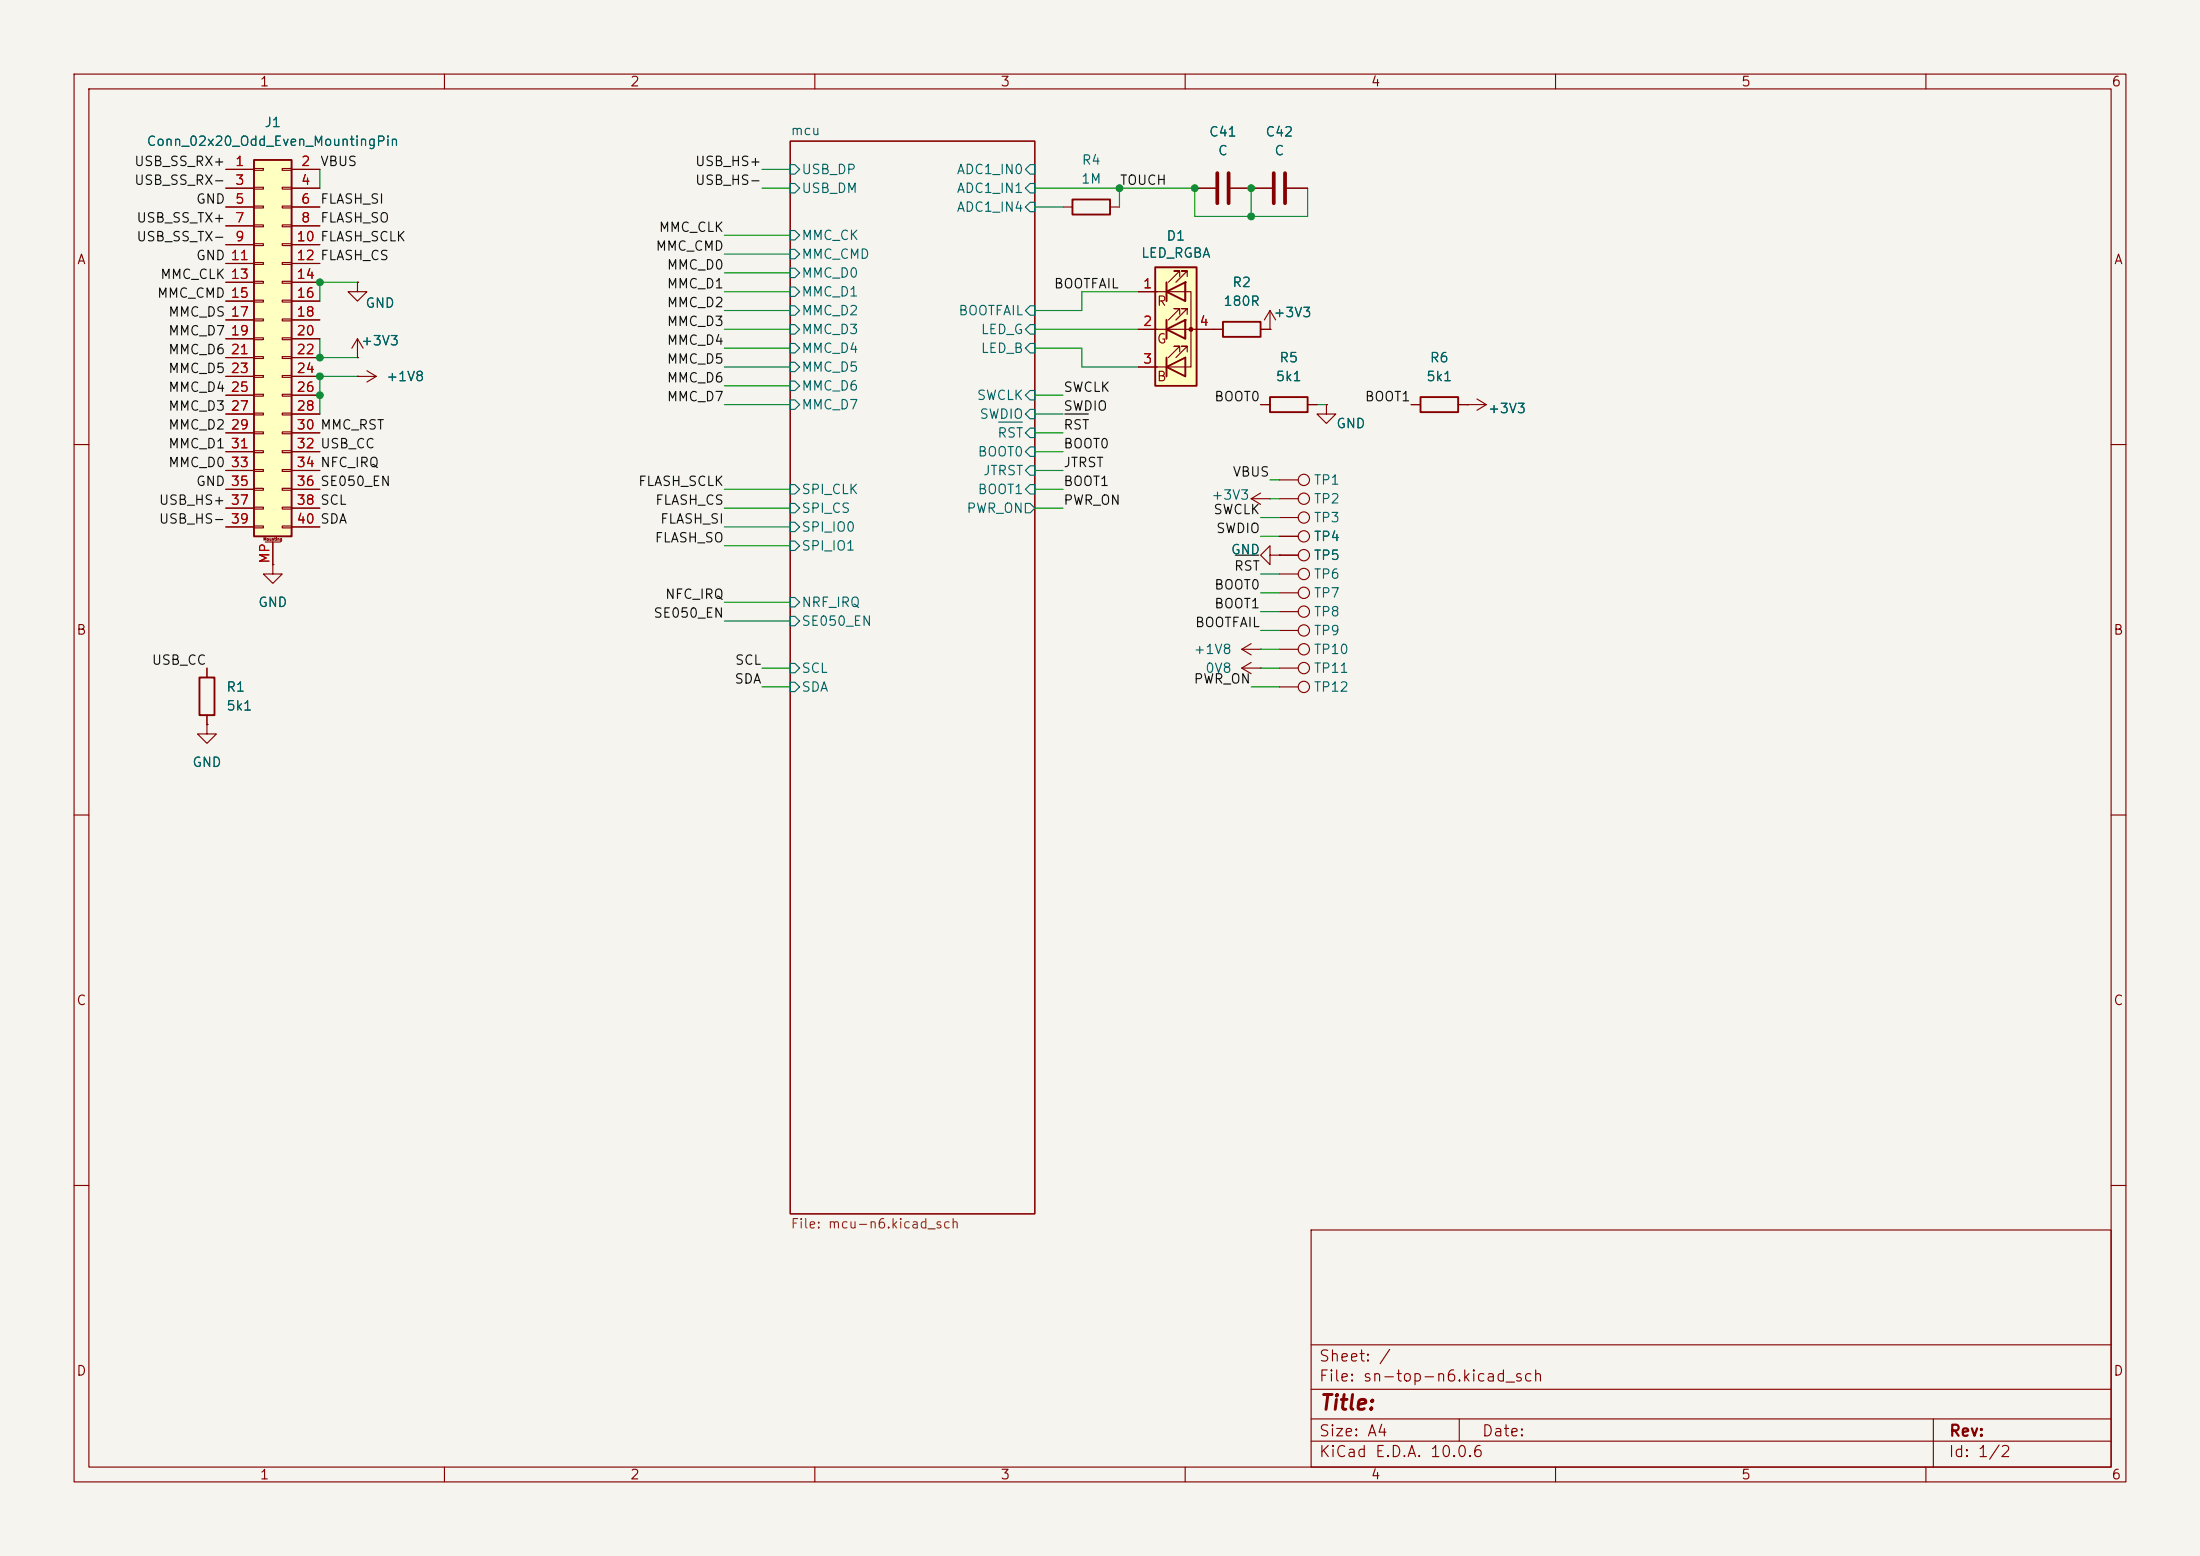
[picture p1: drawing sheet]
<svg xmlns="http://www.w3.org/2000/svg" width="297mm" height="210mm" viewBox="0 0 297 210" stroke-linecap="round" stroke-linejoin="round" font-family="sans-serif">
<path d="M0 0h297v210h-297z" fill="#f5f4ef" stroke="#f5f4ef" stroke-width=".14"/>
<g fill="none" stroke="#840000" stroke-width=".15">
<path d="M10 10h277v190h-277zM12 12h273v186h-273zM60 10v2M106.7 19.1h33v144.7h-33zM110 10v2M160 10v2M210 10v2M260 10v2M48.3 50.8h.1M48.3 50.8h2.5M49.5 50l1.3 .8M50.8 50.8l-1.3 .8"/>
<path d="M170.2 54.6h1.2M171.4 44.5h.1M171.4 41.9l-.7 1.3M171.4 41.9l.8 1.3M171.4 41.9v2.6M176.5 54.6h1.3M179.1 54.6v1.3h1.2l-1.2 1.3-1.3-1.3h1.3M179.1 54.6h.1M190.5 54.6h1.3M196.8 54.6h3.9M198.1 54.6h.1M199.4 53.8l1.3 .8"/>
<path d="M200.7 54.6l-1.3 .8M10 60h2M36.8 76.2v1.3h1.3l-1.3 1.2-1.2-1.2h1.2M36.8 76.2h.1M168.9 67.3l1.3 .8M168.9 67.3h2.5M170.2 66.5l-1.3 .8M171.4 74.9v-1.2l-1.2 1.2 1.2 1.3v-1.3h1.3M171.4 67.3h.1M172.7 74.9h.1M172.7 72.4h2.6M172.7 67.3h2.6"/>
<path d="M172.7 74.9h2.6M172.7 77.5h2.6M172.7 69.9h2.6M172.7 64.8h2.6M285 60h2M167.6 87.6h2.6M167.6 90.2h2.6M167.6 90.2l1.3 .7M167.6 87.6l1.3 .8M168.9 89.4l-1.3 .8M168.9 86.9l-1.3 .7M170.2 90.2h.1"/>
<path d="M170.2 87.6h.1M172.7 87.6h2.6M172.7 92.7h2.6M172.7 90.2h2.6M172.7 85.1h2.6M172.7 82.6h2.6M172.7 80h2.6M10 110h2M285 110h2M10 160h2M177 166h108v32h-108zM285 160h2"/>
<path d="M60 198v2M110 198v2M160 198v2M177 194.5h108M177 191.5h108M177 187.5h108M177 181.5h108M197 191.5v3M210 198v2M260 198v2M261 191.5v6.5"/>
<circle cx="176" cy="67.3" r=".76"/>
<circle cx="176" cy="72.4" r=".76"/>
<circle cx="176" cy="64.8" r=".76"/>
<circle cx="176" cy="74.9" r=".76"/>
<circle cx="176" cy="77.5" r=".76"/>
<circle cx="176" cy="69.8" r=".76"/>
<circle cx="176" cy="92.7" r=".76"/>
<circle cx="176" cy="90.2" r=".76"/>
<circle cx="176" cy="87.6" r=".76"/>
<circle cx="176" cy="85.1" r=".76"/>
<circle cx="176" cy="82.5" r=".76"/>
<circle cx="176" cy="80" r=".76"/>
</g>
<g fill="none" stroke="#006464" stroke-width=".15">
<path d="M106.7 24.8h.6l.6 .6-.6 .6h-.6zM106.7 22.2h.6l.6 .7-.6 .6h-.6zM106.7 31.1h.6l.6 .7-.6 .6h-.6zM106.7 33.7h.6l.6 .6-.6 .6h-.6zM106.7 36.2h.6l.6 .6-.6 .7h-.6zM106.7 38.7h.6l.6 .7-.6 .6h-.6zM139.1 22.2h.6v1.3h-.6l-.7-.6zM139.1 24.8h.6v1.2h-.6l-.7-.6zM139.1 27.3h.6v1.3h-.6l-.7-.7zM106.7 41.3h.6l.6 .6-.6 .6h-.6zM106.7 43.8h.6l.6 .7-.6 .6h-.6zM106.7 46.4h.6l.6 .6-.6 .6h-.6z"/>
<path d="M106.7 48.9h.6l.6 .6-.6 .7h-.6zM106.7 51.4h.6l.6 .7-.6 .6h-.6zM106.7 54h.6l.6 .6-.6 .6h-.6zM134.8 57h3.2M139.1 41.3h.6v1.2h-.6l-.7-.6zM139.1 46.4h.6v1.2h-.6l-.7-.6zM139.1 43.8h.6v1.3h-.6l-.7-.6zM139.1 52.7h.6v1.3h-.6l-.7-.7zM139.1 55.2h.6v1.3h-.6l-.7-.6zM139.1 57.8h.6v1.3h-.6l-.7-.7zM106.7 65.4h.6l.6 .6-.6 .7h-.6zM106.7 67.9h.6l.6 .7-.6 .6h-.6z"/>
<path d="M106.7 70.5h.6l.6 .6-.6 .7h-.6zM106.7 73h.6l.6 .7-.6 .6h-.6zM138.4 67.9h.7l.6 .7-.6 .6h-.7zM139.1 60.3h.6v1.3h-.6l-.7-.6zM139.1 62.9h.6v1.2h-.6l-.7-.6zM139.1 65.4h.6v1.3h-.6l-.7-.7zM106.7 80.6h.6l.6 .7-.6 .6h-.6zM106.7 83.2h.6l.6 .6-.6 .7h-.6zM106.7 89.5h.6l.6 .7-.6 .6h-.6zM106.7 92.1h.6l.6 .6-.6 .6h-.6z"/>
</g>
<path d="M171.4 53.6h5.1v2h-5.1zM191.8 53.6h5v2h-5z" fill="none" stroke="#840000" stroke-width=".25"/>
<path d="M34.3 21.6h5.1v50.8h-5.1z" fill="#ffffc2"/>
<path d="M34.3 21.6h5.1v50.8h-5.1z" fill="none" stroke="#840000" stroke-width=".25"/>
<g fill="none" stroke="#840000" stroke-width=".15">
<path d="M30.5 22.9h3.8M30.5 25.4h3.8M30.5 27.9h3.8M30.5 30.5h3.8M30.5 33h3.8M30.5 35.6h3.8M30.5 38.1h3.8M34.3 22.7h1.3v.3h-1.3zM34.3 25.3h1.3v.2h-1.3zM34.3 27.8h1.3v.3h-1.3zM34.3 30.4h1.3v.2h-1.3zM34.3 32.9h1.3v.2h-1.3z"/>
<path d="M34.3 35.4h1.3v.3h-1.3zM34.3 38h1.3v.2h-1.3zM38.1 22.7h1.3v.3h-1.3zM38.1 25.3h1.3v.2h-1.3zM38.1 27.8h1.3v.3h-1.3zM38.1 30.4h1.3v.2h-1.3zM38.1 32.9h1.3v.2h-1.3zM38.1 35.4h1.3v.3h-1.3zM38.1 38h1.3v.2h-1.3zM39.4 22.9h3.8M39.4 25.4h3.8M39.4 27.9h3.8"/>
<path d="M39.4 30.5h3.8M39.4 33h3.8M39.4 35.6h3.8M39.4 38.1h3.8M48.3 38.1v1.3h1.2l-1.2 1.2-1.3-1.2h1.3M48.3 38.1h.1M30.5 40.6h3.8M30.5 43.2h3.8M30.5 45.7h3.8M30.5 48.3h3.8M30.5 50.8h3.8M30.5 53.3h3.8"/>
<path d="M30.5 55.9h3.8M30.5 58.4h3.8M34.3 40.5h1.3v.3h-1.3zM34.3 43.1h1.3v.2h-1.3zM34.3 45.6h1.3v.2h-1.3zM34.3 48.1h1.3v.3h-1.3zM34.3 50.7h1.3v.2h-1.3zM34.3 53.2h1.3v.3h-1.3zM34.3 55.8h1.3v.2h-1.3zM34.3 58.3h1.3v.2h-1.3zM38.1 40.5h1.3v.3h-1.3zM38.1 43.1h1.3v.2h-1.3z"/>
<path d="M38.1 45.6h1.3v.2h-1.3zM38.1 48.1h1.3v.3h-1.3zM38.1 50.7h1.3v.2h-1.3zM38.1 53.2h1.3v.3h-1.3zM38.1 55.8h1.3v.2h-1.3zM38.1 58.3h1.3v.2h-1.3zM39.4 40.6h3.8M39.4 43.2h3.8M39.4 45.7h3.8M39.4 48.3h3.8M39.4 50.8h3.8M39.4 53.3h3.8"/>
<path d="M39.4 55.9h3.8M39.4 58.4h3.8M48.3 48.3h.1M48.3 45.7l-.8 1.3M48.3 45.7l.7 1.3M48.3 45.7v2.6M30.5 61h3.8M30.5 63.5h3.8M30.5 66h3.8M30.5 68.6h3.8M30.5 71.1h3.8M34.3 60.8h1.3v.3h-1.3z"/>
<path d="M34.3 63.4h1.3v.2h-1.3zM34.3 65.9h1.3v.3h-1.3zM34.3 68.5h1.3v.2h-1.3zM34.3 71h1.3v.2h-1.3zM35.8 73.2h2M36.8 73.2v3M38.1 60.8h1.3v.3h-1.3zM38.1 63.4h1.3v.2h-1.3zM38.1 65.9h1.3v.3h-1.3zM38.1 68.5h1.3v.2h-1.3zM38.1 71h1.3v.2h-1.3zM39.4 61h3.8"/>
<path d="M39.4 63.5h3.8M39.4 66h3.8M39.4 68.6h3.8M39.4 71.1h3.8"/>
</g>
<path d="M156 36.1h5.5v16h-5.5z" fill="#ffffc2"/>
<path d="M144.8 26.9h5.1v2.1h-5.1zM156 36.1h5.5v16h-5.5zM157.5 39.4l2.5-1.3v2.5zM157.5 38.1v2.5M157.5 44.5l2.5-1.3v2.5zM157.5 49.5l2.5-1.2v2.5zM157.5 43.2v2.5M157.5 48.3v2.5M165.1 43.4h5.1v2.1h-5.1zM26.9 91.4h2.1v5.1h-2.1z" fill="none" stroke="#840000" stroke-width=".25"/>
<g fill="none" stroke="#840000" stroke-width=".15">
<path d="M30.5 25.4h3.8M30.5 27.9h3.8M30.5 22.9h3.8M30.5 30.5h3.8M30.5 33h3.8M30.5 35.6h3.8M30.5 38.1h3.8M39.4 25.4h3.8M39.4 27.9h3.8M39.4 22.9h3.8M39.4 30.5h3.8M39.4 33h3.8"/>
<path d="M39.4 35.6h3.8M39.4 38.1h3.8M48.3 38.1h.1M143.5 27.9h1.3M149.9 27.9h1.2M153.7 39.4h7.1v10.1h-7.1M157.5 38.1v2.5M159.3 37.3v-.7h-.8h.8l-1.6 1.5M160 38.1h.1M160 38.1v2.5zM160.3 37.3v-.7h-.8h.8l-1.6 1.5M161.3 25.4h2.8"/>
<path d="M166.1 25.4h5.6M173.7 25.4h2.8M30.5 40.6h3.8M30.5 43.2h3.8M30.5 45.7h3.8M30.5 48.3h3.8M30.5 50.8h3.8M30.5 53.3h3.8M30.5 55.9h3.8M30.5 58.4h3.8M39.4 40.6h3.8M39.4 43.2h3.8"/>
<path d="M39.4 45.7h3.8M39.4 48.3h3.8M39.4 50.8h3.8M39.4 53.3h3.8M39.4 55.9h3.8M39.4 58.4h3.8M48.3 50.8h.1M48.3 48.3h.1M153.7 44.5h11.4M157.5 43.2v2.5M159.3 42.4v-.7h-.8h.8l-1.6 1.5M159.3 47.5v-.8h-.8h.8l-1.6 1.6"/>
<path d="M160 43.2h.1M160 43.2v2.5zM160.3 42.4v-.7h-.8h.8l-1.6 1.5M160.3 47.5v-.8h-.8h.8l-1.6 1.6M170.2 44.5h1.2M170.2 54.6h1.2M171.4 44.5h.1M176.5 54.6h1.3M179.1 54.6h.1M190.5 54.6h1.3M196.8 54.6h1.3M198.1 54.6h.1"/>
<path d="M30.5 61h3.8M30.5 63.5h3.8M30.5 66h3.8M30.5 68.6h3.8M30.5 71.1h3.8M36.8 76.2h.1M36.8 73.2v3M39.4 61h3.8M39.4 63.5h3.8M39.4 66h3.8M39.4 68.6h3.8M39.4 71.1h3.8"/>
<path d="M172.7 74.9h.1M172.7 72.4h2.6M172.7 74.9h2.6M27.9 97.8v1.3h1.3l-1.3 1.2-1.2-1.2h1.2M27.9 97.8h.1M27.9 90.2v1.2M27.9 96.5v1.3"/>
</g>
<circle cx="160.8" cy="44.4" r=".25" fill="#840000" stroke="#840000" stroke-width=".15"/>
<path d="M164.3 23.4v4M165.9 23.4v4M172 23.4v4M173.5 23.4v4" fill="none" stroke="#840000" stroke-width=".51"/>
<path d="M143.7 55.9h3.2M166.8 74.9h3.2" fill="none" stroke="#0f0f0f" stroke-width=".15"/>
<g fill="none" stroke="#009600" stroke-width=".15">
<path d="M43.2 22.9v2.5M48.3 38.1h-5.1v2.5M97.8 31.8h8.9M97.8 34.3h8.9M97.8 39.4h8.9M97.8 36.8h8.9M102.9 25.4h3.8M102.9 22.9h3.8M139.7 25.4h21.6v3.8h15.2v-3.8M139.7 27.9h3.8M151.1 25.4v2.5M153.7 39.4h-7.7v2.5h-6.3"/>
<path d="M168.9 25.4v3.8M43.2 45.7v2.6h5.1M48.3 50.8h-5.1v5.1M97.8 49.5h8.9M97.8 41.9h8.9M97.8 44.5h8.9M97.8 47h8.9M97.8 54.6h8.9M97.8 52.1h8.9M139.7 47h6.3v2.5h7.7M139.7 53.3h3.8M139.7 44.5h14"/>
<path d="M139.7 55.9h3.8M139.7 58.4h3.8M177.8 54.6h1.3M97.8 66h8.9M97.8 73.7h8.9M97.8 68.6h8.9M97.8 71.1h8.9M139.7 61h3.8M139.7 66h3.8M139.7 63.5h3.8M139.7 68.6h3.8M170.2 72.4h2.5"/>
<path d="M170.2 69.9h2.5M170.2 77.5h2.5M171.4 67.3h1.3M171.4 64.8h1.3M97.8 81.3h8.9M97.8 83.8h8.9M102.9 92.7h3.8M102.9 90.2h3.8M168.9 92.7h3.8M170.2 87.6h2.5M170.2 90.2h2.5M170.2 82.6h2.5"/>
<path d="M170.2 80h2.5M170.2 85.1h2.5"/>
</g>
<g fill="#009600" stroke="#009600" stroke-width=".14">
<circle cx="161.3" cy="25.4" r=".46"/>
<circle cx="151.1" cy="25.4" r=".46"/>
<circle cx="168.9" cy="29.2" r=".46"/>
<circle cx="168.9" cy="25.4" r=".46"/>
<circle cx="43.2" cy="48.3" r=".46"/>
<circle cx="43.2" cy="50.8" r=".46"/>
<circle cx="43.2" cy="53.3" r=".46"/>
<circle cx="43.2" cy="38.1" r=".46"/>
</g>
<text font-size="2" fill="#840000" x="178" y="190.8">Title:</text>
<g font-size="1.5" fill="#840000">
<text x="178" y="184.1">Sheet: /</text>
<text x="178" y="186.8">File: sn-top-n6.kicad_sch</text>
<text x="178" y="197">KiCad E.D.A. 10.0.6</text>
<text x="178" y="194.2">Size: A4</text>
<text x="200" y="194.2">Date:</text>
<text x="263" y="197">Id: 1/2</text>
<text x="263" y="194.2">Rev:</text>
</g>
<g font-size="1.3" fill="#840000">
<text x="35" y="12">1</text>
<text x="85" y="12">2</text>
<text x="135" y="12">3</text>
<text x="185" y="12">4</text>
<text x="235" y="12">5</text>
<text x="285" y="12">6</text>
<text x="10.3" y="36">A</text>
<text x="285.3" y="36">A</text>
<text x="156.1" y="41.6">R</text>
<text x="156.1" y="46.7">G</text>
<text x="156.1" y="51.8">B</text>
<text x="10.2" y="86">B</text>
<text x="285.2" y="86">B</text>
<text x="10.2" y="136">C</text>
<text x="285.2" y="136">C</text>
<text x="10.2" y="186">D</text>
<text x="285.2" y="186">D</text>
<text x="35" y="200">1</text>
<text x="85" y="200">2</text>
<text x="135" y="200">3</text>
<text x="185" y="200">4</text>
<text x="235" y="200">5</text>
<text x="285" y="200">6</text>
</g>
<g font-size="1.3" fill="#006464">
<text x="35.6" y="17.5">J1</text>
<text x="19.7" y="20">Conn_02x20_Odd_Even_MountingPin</text>
<text x="106.7" y="18.6">mcu</text>
<text x="108.1" y="23.8">USB_DP</text>
<text x="129.1" y="23.8">ADC1_IN0</text>
<text x="146" y="22.6">R4</text>
<text x="163.1" y="18.7">C41</text>
<text x="164.3" y="21.3">C</text>
<text x="170.7" y="18.7">C42</text>
<text x="172" y="21.3">C</text>
<text x="108.1" y="26.4">USB_DM</text>
<text x="129.1" y="26.4">ADC1_IN1</text>
<text x="129.1" y="28.9">ADC1_IN4</text>
<text x="145.9" y="25.1">1M</text>
<text x="108.1" y="32.7">MMC_CK</text>
<text x="108.1" y="35.3">MMC_CMD</text>
<text x="154" y="35.1">LED_RGBA</text>
<text x="157.4" y="32.8">D1</text>
<text x="49.2" y="41.9">GND</text>
<text x="108.1" y="37.8">MMC_D0</text>
<text x="108.1" y="40.3">MMC_D1</text>
<text x="165.1" y="41.6">180R</text>
<text x="166.3" y="39.1">R2</text>
<text x="48.6" y="46.9">+3V3</text>
<text x="108.1" y="42.9">MMC_D2</text>
<text x="108.1" y="45.4">MMC_D3</text>
<text x="108.1" y="48">MMC_D4</text>
<text x="129.3" y="42.9">BOOTFAIL</text>
<text x="132.3" y="48">LED_B</text>
<text x="132.3" y="45.4">LED_G</text>
<text x="171.8" y="43.1">+3V3</text>
<text x="52.1" y="51.8">+1V8</text>
<text x="108.1" y="50.5">MMC_D5</text>
<text x="108.1" y="53">MMC_D6</text>
<text x="172.1" y="51.8">5k1</text>
<text x="172.6" y="49.2">R5</text>
<text x="192.5" y="51.8">5k1</text>
<text x="192.9" y="49.2">R6</text>
<text x="108.1" y="55.6">MMC_D7</text>
<text x="131.8" y="54.3">SWCLK</text>
<text x="132.1" y="56.8">SWDIO</text>
<text x="134.6" y="59.4">RST</text>
<text x="180.3" y="58.1">GND</text>
<text x="200.8" y="56.1">+3V3</text>
<text x="131.9" y="61.9">BOOT0</text>
<text x="132.6" y="64.5">JTRST</text>
<text x="177.3" y="65.7">TP1</text>
<text x="108.1" y="67">SPI_CLK</text>
<text x="108.1" y="69.5">SPI_CS</text>
<text x="130.4" y="69.5">PWR_ON</text>
<text x="131.9" y="67">BOOT1</text>
<text x="163.4" y="67.8">+3V3</text>
<text x="177.3" y="70.8">TP3</text>
<text x="177.3" y="68.3">TP2</text>
<text x="108.1" y="72.1">SPI_IO0</text>
<text x="108.1" y="74.6">SPI_IO1</text>
<text x="166.1" y="75.1">GND</text>
<text x="177.3" y="73.4">TP4</text>
<text x="177.3" y="75.9">TP5</text>
<text x="34.8" y="82.2">GND</text>
<text x="108.1" y="82.2">NRF_IRQ</text>
<text x="177.3" y="83.5">TP8</text>
<text x="177.3" y="81">TP7</text>
<text x="177.3" y="78.4">TP6</text>
<text x="108.1" y="84.8">SE050_EN</text>
<text x="161.1" y="88.6">+1V8</text>
<text x="177.3" y="88.6">TP10</text>
<text x="177.3" y="86.1">TP9</text>
<text x="30.5" y="93.7">R1</text>
<text x="108.1" y="91.1">SCL</text>
<text x="108.1" y="93.7">SDA</text>
<text x="162.6" y="91.1">0V8</text>
<text x="177.3" y="93.7">TP12</text>
<text x="177.3" y="91.1">TP11</text>
<text x="30.5" y="96.2">5k1</text>
<text x="25.9" y="103.8">GND</text>
</g>
<g font-size="1.3" fill="#0f0f0f">
<text x="18" y="22.7">USB_SS_RX+</text>
<text x="43.2" y="22.7">VBUS</text>
<text x="93.8" y="22.7">USB_HS+</text>
<text x="18" y="25.3">USB_SS_RX-</text>
<text x="26.4" y="27.8">GND</text>
<text x="43.2" y="27.8">FLASH_SI</text>
<text x="93.8" y="25.3">USB_HS-</text>
<text x="151.1" y="25.3">TOUCH</text>
<text x="18.3" y="32.9">USB_SS_TX-</text>
<text x="18.3" y="30.4">USB_SS_TX+</text>
<text x="26.4" y="35.4">GND 11</text>
<text x="43.2" y="30.4">FLASH_SO</text>
<text x="88.4" y="34.2">MMC_CMD</text>
<text x="88.9" y="31.6">MMC_CLK</text>
<text x="21.1" y="40.5">MMC_CMD 15</text>
<text x="21.5" y="38">MMC_CLK 13</text>
<text x="89.9" y="39.2">MMC_D1</text>
<text x="89.9" y="41.8">MMC_D2</text>
<text x="89.9" y="36.7">MMC_D0</text>
<text x="142.2" y="39.2">BOOTFAIL</text>
<text x="22.6" y="45.6">MMC_D7</text>
<text x="22.6" y="43.1">MMC_DS 17</text>
<text x="89.9" y="46.9">MMC_D4</text>
<text x="89.9" y="44.3">MMC_D3</text>
<text x="22.6" y="48.1">MMC_D6</text>
<text x="22.6" y="53.2">MMC_D4</text>
<text x="22.6" y="50.7">MMC_D5</text>
<text x="89.9" y="51.9">MMC_D6</text>
<text x="89.9" y="49.4">MMC_D5</text>
<text x="143.5" y="53.2">SWCLK</text>
<text x="22.6" y="55.8">MMC_D3</text>
<text x="22.6" y="58.3">MMC_D2</text>
<text x="89.9" y="54.5">MMC_D7</text>
<text x="143.5" y="58.3">RST</text>
<text x="143.5" y="55.8">SWDIO</text>
<text x="163.8" y="54.5">BOOT0</text>
<text x="184.2" y="54.5">BOOT1</text>
<text x="22.6" y="60.8">MMC_D1</text>
<text x="22.6" y="63.4">MMC_D0</text>
<text x="26.4" y="65.9">GND 35</text>
<text x="86.1" y="65.9">FLASH_SCLK</text>
<text x="143.5" y="63.4">JTRST</text>
<text x="143.5" y="60.8">BOOT0</text>
<text x="143.5" y="65.9">BOOT1</text>
<text x="166.3" y="64.6">VBUS</text>
<text x="21.4" y="71">USB_HS- 39</text>
<text x="21.4" y="68.5">USB_HS+ 37</text>
<text x="88.4" y="68.5">FLASH_CS</text>
<text x="89" y="71">FLASH_SI</text>
<text x="143.5" y="68.5">PWR_ON</text>
<text x="163.7" y="69.7">SWCLK</text>
<text x="88.3" y="73.5">FLASH_SO</text>
<text x="164.1" y="72.3">SWDIO</text>
<text x="166.5" y="77.3">RST</text>
<text x="88.1" y="83.7">SE050_EN</text>
<text x="89.7" y="81.2">NFC_IRQ</text>
<text x="163.8" y="79.9">BOOT0</text>
<text x="163.8" y="82.4">BOOT1</text>
<text x="161.2" y="85">BOOTFAIL</text>
<text x="20.4" y="90">USB_CC</text>
<text x="99.1" y="92.6">SDA</text>
<text x="99.1" y="90">SCL</text>
<text x="161.1" y="92.6">PWR_ON</text>
</g>
<g font-size="1.3" fill="#a90000">
<text x="31.7" y="22.7">1</text>
<text x="40.5" y="22.7">2</text>
<text x="31.7" y="25.3">3</text>
<text x="31.7" y="27.8">5</text>
<text x="40.5" y="25.3">4</text>
<text x="40.5" y="27.8">6</text>
<text x="31" y="35.4">11</text>
<text x="31.7" y="30.3">7</text>
<text x="31.7" y="32.9">9</text>
<text x="39.9" y="32.9">10 FLASH_SCLK</text>
<text x="39.9" y="35.4">12 FLASH_CS</text>
<text x="39.9" y="32.9">10</text>
<text x="39.9" y="35.4">12</text>
<text x="40.5" y="30.3">8</text>
<text x="31" y="38">13</text>
<text x="31" y="40.5">15</text>
<text x="39.9" y="38">14</text>
<text x="39.9" y="40.5">16</text>
<text x="154.2" y="39.2">1</text>
<text x="31" y="45.6">19</text>
<text x="31" y="43">17</text>
<text x="39.9" y="43">18</text>
<text x="39.9" y="45.6">20</text>
<text x="154.2" y="44.3">2</text>
<text x="161.8" y="44.3">4</text>
<text x="31" y="48.1">21</text>
<text x="31" y="50.7">23</text>
<text x="31" y="53.2">25</text>
<text x="39.9" y="48.1">22</text>
<text x="39.9" y="50.7">24</text>
<text x="39.9" y="53.2">26</text>
<text x="154.2" y="49.4">3</text>
<text x="31" y="55.7">27</text>
<text x="31" y="58.3">29</text>
<text x="39.9" y="55.7">28</text>
<text x="39.9" y="58.3">30 MMC_RST</text>
<text x="39.9" y="58.3">30</text>
<text x="31" y="60.8">31</text>
<text x="31" y="63.4">33</text>
<text x="31" y="65.9">35</text>
<text x="39.9" y="60.8">32 USB_CC</text>
<text x="39.9" y="63.4">34 NFC_IRQ</text>
<text x="39.9" y="65.9">36 SE050_EN</text>
<text x="39.9" y="60.8">32</text>
<text x="39.9" y="63.4">34</text>
<text x="39.9" y="65.9">36</text>
<text x="31" y="68.4">37</text>
<text x="31" y="71">39</text>
<text x="39.9" y="68.4">38 SCL</text>
<text x="39.9" y="71">40 SDA</text>
<text x="39.9" y="68.4">38</text>
<text x="39.9" y="71">40</text>
<text x="36.7" y="76.2" transform="rotate(-90 36.7 76.2)">MP</text>
</g>
<text font-size="1.3" fill="#725600" x="106.7" y="166.1">File: mcu-n6.kicad_sch</text>
<text font-size=".4" fill="#840000" x="35.5" y="73.1">Mounting</text>
</svg>
